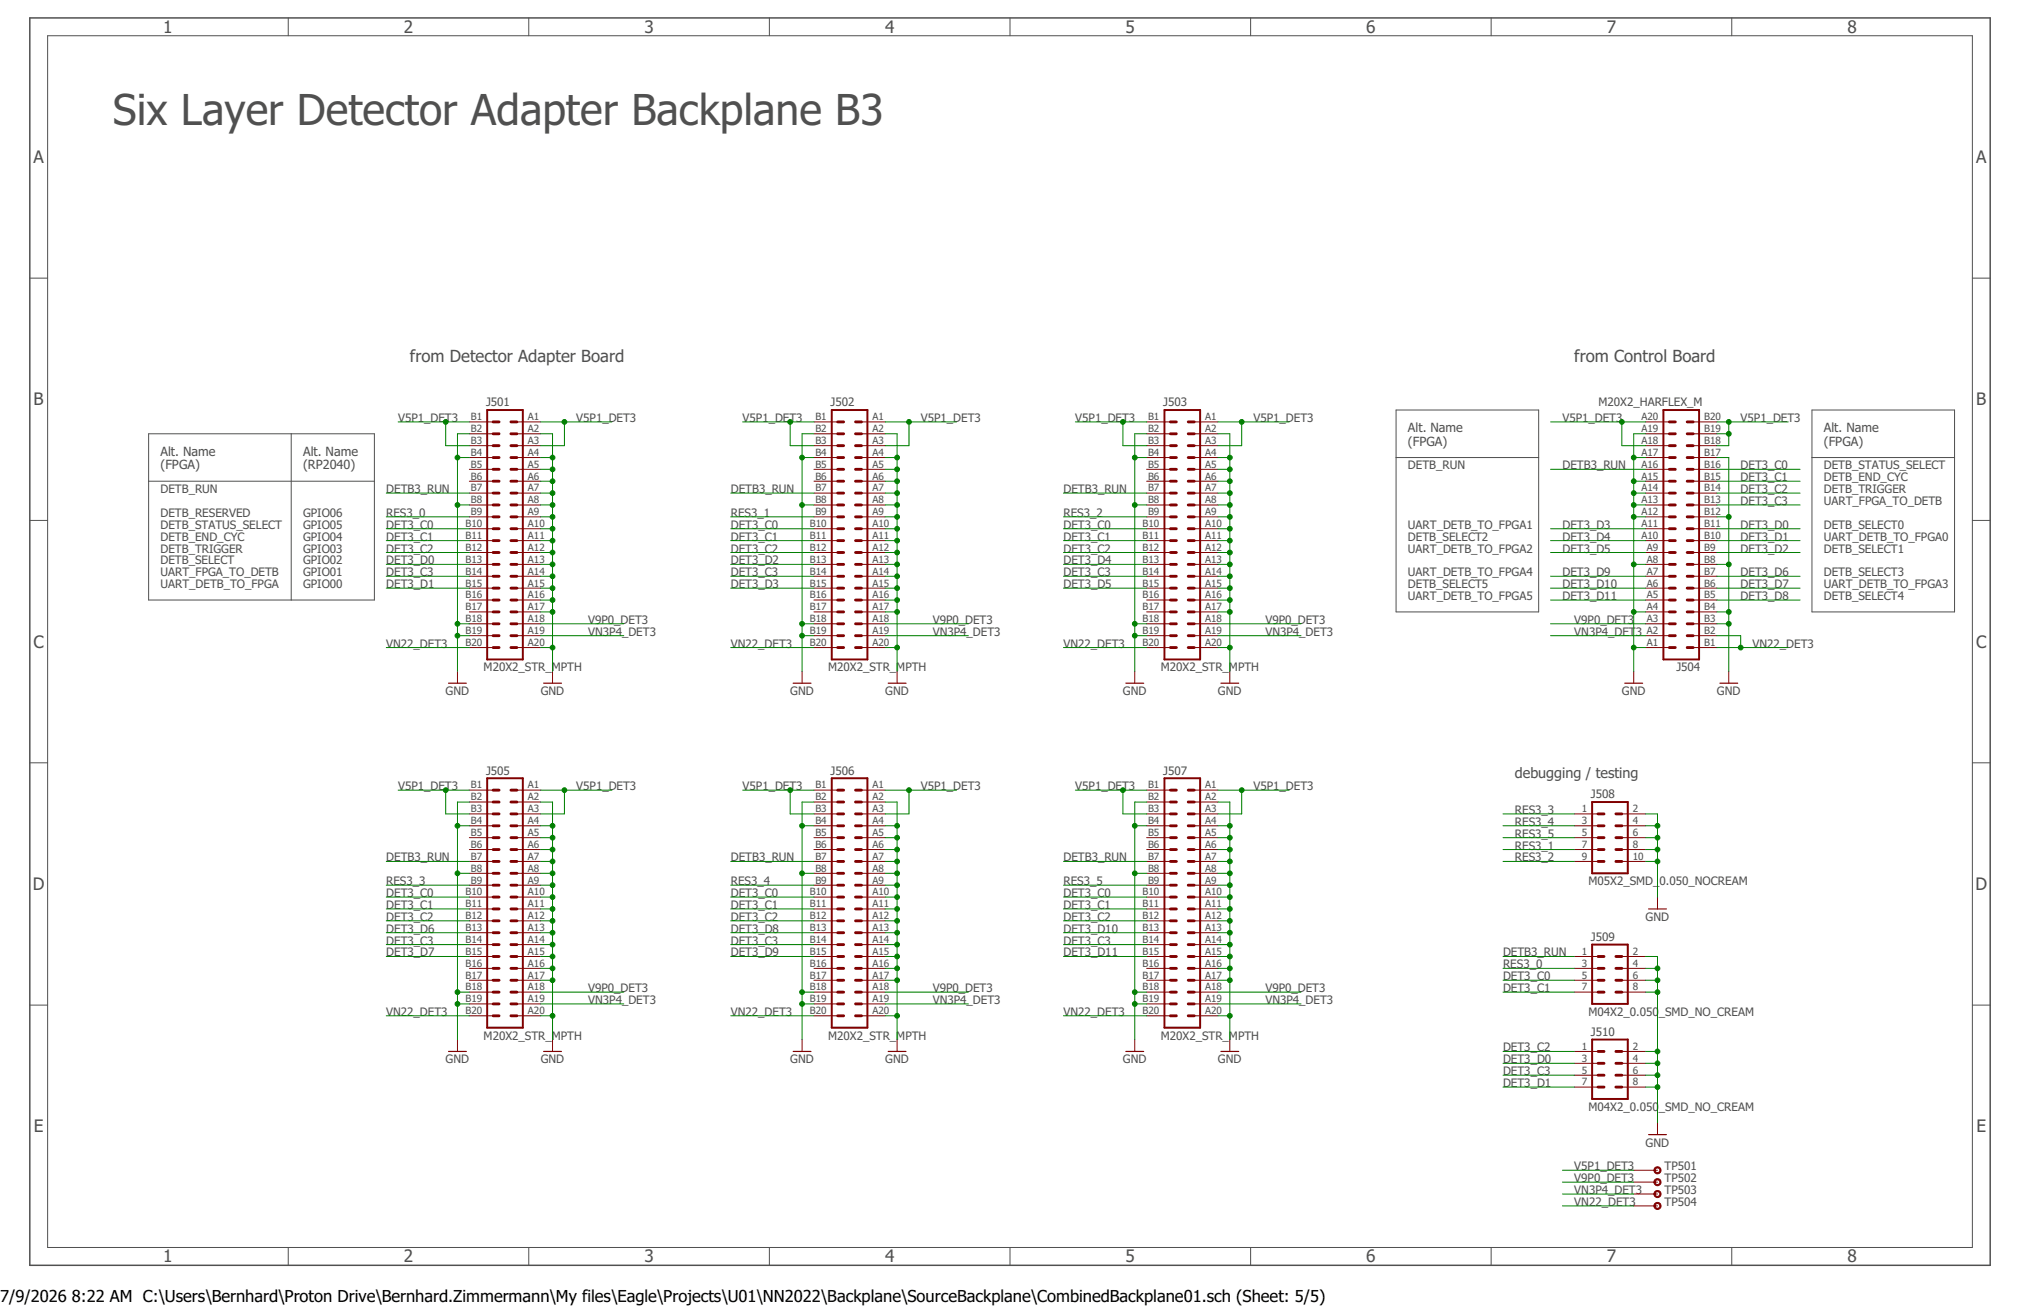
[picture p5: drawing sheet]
<svg xmlns="http://www.w3.org/2000/svg" width="432mm" height="279mm" viewBox="0 0 432 279" stroke-linecap="round" stroke-linejoin="round" font-family="sans-serif">
<path d="M6.4 3.8h419v266.7h-419z" fill="none" stroke="#505050" stroke-width=".32"/>
<g fill="none" stroke="#505050" stroke-width=".21">
<path d="M10.2 7.6h411.4v259.1h-411.4zM61.6 3.8v3.8M113 3.8v3.8M164.5 3.8v3.8M215.9 3.8v3.8M267.3 3.8v3.8M318.7 3.8v3.8M370.2 3.8v3.8M6.4 59.5h3.8M421.6 59.5h3.8M31.8 92.7h48.2v35.6h-48.2zM62.3 92.7v35.6"/>
<path d="M298.4 87.7h30.5v43.1h-30.5zM298.4 97.8h30.5M387.3 87.7h30.5v43.1h-30.5zM387.3 97.8h30.5M6.4 111.3h3.8M31.8 102.9h48.2M421.6 111.3h3.8M6.4 163.1h3.8M421.6 163.1h3.8M6.4 214.9h3.8M421.6 214.9h3.8M61.6 266.7v3.8"/>
<path d="M113 266.7v3.8M164.5 266.7v3.8M215.9 266.7v3.8M267.3 266.7v3.8M318.7 266.7v3.8M370.2 266.7v3.8"/>
</g>
<g fill="none" stroke="#800000" stroke-width=".25">
<path d="M95.9 146h3.8M116.2 146h3.8M169.5 146h3.9M189.9 146h3.8M240.7 146h3.8M261 146h3.8M347.3 146h3.8M367.6 146h3.9M352.4 194.3h3.8M95.9 224.8h3.8M116.2 224.8h3.8M169.5 224.8h3.9"/>
<path d="M189.9 224.8h3.8M240.7 224.8h3.8M261 224.8h3.8M352.4 242.5h3.8"/>
</g>
<g fill="none" stroke="#800000" stroke-width=".21">
<path d="M100.3 97.8h5.1M100.3 95.3h5.1M100.3 92.7h5.1M100.3 90.2h5.1M110.5 97.8h5.1M110.5 95.3h5.1M110.5 92.7h5.1M110.5 90.2h5.1M174 97.8h5.1M174 95.3h5.1M174 92.7h5.1M174 90.2h5.1"/>
<path d="M184.1 97.8h5.1M184.1 95.3h5.1M184.1 92.7h5.1M184.1 90.2h5.1M245.1 97.8h5.1M245.1 95.3h5.1M245.1 92.7h5.1M245.1 90.2h5.1M255.3 97.8h5M255.3 95.3h5M255.3 92.7h5M255.3 90.2h5"/>
<path d="M351.8 97.8h5M351.8 95.3h5M351.8 92.7h5M351.8 90.2h5M361.9 97.8h5.1M361.9 95.3h5.1M361.9 92.7h5.1M361.9 90.2h5.1M100.3 118.1h5.1M100.3 115.6h5.1M100.3 113h5.1M100.3 110.5h5.1"/>
<path d="M100.3 107.9h5.1M100.3 105.4h5.1M100.3 102.9h5.1M100.3 100.3h5.1M110.5 118.1h5.1M110.5 115.6h5.1M110.5 113h5.1M110.5 110.5h5.1M110.5 107.9h5.1M110.5 105.4h5.1M110.5 102.9h5.1M110.5 100.3h5.1"/>
<path d="M174 118.1h5.1M174 115.6h5.1M174 113h5.1M174 110.5h5.1M174 107.9h5.1M174 105.4h5.1M174 102.9h5.1M174 100.3h5.1M184.1 118.1h5.1M184.1 115.6h5.1M184.1 113h5.1M184.1 110.5h5.1"/>
<path d="M184.1 107.9h5.1M184.1 105.4h5.1M184.1 102.9h5.1M184.1 100.3h5.1M245.1 118.1h5.1M245.1 115.6h5.1M245.1 113h5.1M245.1 110.5h5.1M245.1 107.9h5.1M245.1 105.4h5.1M245.1 102.9h5.1M245.1 100.3h5.1"/>
<path d="M255.3 118.1h5M255.3 115.6h5M255.3 113h5M255.3 110.5h5M255.3 107.9h5M255.3 105.4h5M255.3 102.9h5M255.3 100.3h5M351.8 118.1h5M351.8 115.6h5M351.8 113h5M351.8 110.5h5"/>
<path d="M351.8 107.9h5M351.8 105.4h5M351.8 102.9h5M351.8 100.3h5M361.9 118.1h5.1M361.9 115.6h5.1M361.9 113h5.1M361.9 110.5h5.1M361.9 107.9h5.1M361.9 105.4h5.1M361.9 102.9h5.1M361.9 100.3h5.1"/>
<path d="M100.3 138.4h5.1M100.3 135.9h5.1M100.3 133.3h5.1M100.3 130.8h5.1M100.3 128.3h5.1M100.3 125.7h5.1M100.3 123.2h5.1M100.3 120.6h5.1M110.5 138.4h5.1M110.5 135.9h5.1M110.5 133.3h5.1M110.5 130.8h5.1"/>
<path d="M110.5 128.3h5.1M110.5 125.7h5.1M110.5 123.2h5.1M110.5 120.6h5.1M174 138.4h5.1M174 135.9h5.1M174 133.3h5.1M174 130.8h5.1M174 128.3h5.1M174 125.7h5.1M174 123.2h5.1M174 120.6h5.1"/>
<path d="M184.1 138.4h5.1M184.1 135.9h5.1M184.1 133.3h5.1M184.1 130.8h5.1M184.1 128.3h5.1M184.1 125.7h5.1M184.1 123.2h5.1M184.1 120.6h5.1M245.1 138.4h5.1M245.1 135.9h5.1M245.1 133.3h5.1M245.1 130.8h5.1"/>
<path d="M245.1 128.3h5.1M245.1 125.7h5.1M245.1 123.2h5.1M245.1 120.6h5.1M255.3 138.4h5M255.3 135.9h5M255.3 133.3h5M255.3 130.8h5M255.3 128.3h5M255.3 125.7h5M255.3 123.2h5M255.3 120.6h5"/>
<path d="M351.8 138.4h5M351.8 135.9h5M351.8 133.3h5M351.8 130.8h5M351.8 128.3h5M351.8 125.7h5M351.8 123.2h5M351.8 120.6h5M361.9 138.4h5.1M361.9 135.9h5.1M361.9 133.3h5.1M361.9 130.8h5.1"/>
<path d="M361.9 128.3h5.1M361.9 125.7h5.1M361.9 123.2h5.1M361.9 120.6h5.1M97.8 143.5v2.5M118.1 143.5v2.5M171.4 143.5v2.5M191.8 143.5v2.5M242.6 143.5v2.5M262.9 143.5v2.5M349.2 143.5v2.5M369.5 143.5v2.5"/>
<path d="M100.3 168.9h5.1M100.3 171.4h5.1M100.3 174h5.1M100.3 176.5h5.1M100.3 179.1h5.1M110.5 168.9h5.1M110.5 171.4h5.1M110.5 174h5.1M110.5 176.5h5.1M110.5 179.1h5.1M174 168.9h5.1M174 171.4h5.1"/>
<path d="M174 174h5.1M174 176.5h5.1M174 179.1h5.1M184.1 168.9h5.1M184.1 171.4h5.1M184.1 174h5.1M184.1 176.5h5.1M184.1 179.1h5.1M245.1 168.9h5.1M245.1 171.4h5.1M245.1 174h5.1M245.1 176.5h5.1"/>
<path d="M245.1 179.1h5.1M255.3 168.9h5M255.3 171.4h5M255.3 174h5M255.3 176.5h5M255.3 179.1h5M336.5 174h5.1M336.5 176.5h5.1M336.5 179.1h5.1M346.7 174h5.1M346.7 176.5h5.1M346.7 179.1h5.1"/>
<path d="M100.3 181.6h5.1M100.3 184.1h5.1M100.3 186.7h5.1M100.3 189.2h5.1M100.3 191.8h5.1M100.3 194.3h5.1M100.3 196.8h5.1M100.3 199.4h5.1M110.5 181.6h5.1M110.5 184.1h5.1M110.5 186.7h5.1M110.5 189.2h5.1"/>
<path d="M110.5 191.8h5.1M110.5 194.3h5.1M110.5 196.8h5.1M110.5 199.4h5.1M174 181.6h5.1M174 184.1h5.1M174 186.7h5.1M174 189.2h5.1M174 191.8h5.1M174 194.3h5.1M174 196.8h5.1M174 199.4h5.1"/>
<path d="M184.1 181.6h5.1M184.1 184.1h5.1M184.1 186.7h5.1M184.1 189.2h5.1M184.1 191.8h5.1M184.1 194.3h5.1M184.1 196.8h5.1M184.1 199.4h5.1M245.1 181.6h5.1M245.1 184.1h5.1M245.1 186.7h5.1M245.1 189.2h5.1"/>
<path d="M245.1 191.8h5.1M245.1 194.3h5.1M245.1 196.8h5.1M245.1 199.4h5.1M255.3 181.6h5M255.3 184.1h5M255.3 186.7h5M255.3 189.2h5M255.3 191.8h5M255.3 194.3h5M255.3 196.8h5M255.3 199.4h5"/>
<path d="M336.5 181.6h5.1M336.5 184.1h5.1M346.7 181.6h5.1M346.7 184.1h5.1M354.3 191.8v2.5M100.3 201.9h5.1M100.3 204.5h5.1M100.3 207h5.1M100.3 209.5h5.1M100.3 212.1h5.1M100.3 214.6h5.1M100.3 217.1h5.1"/>
<path d="M110.5 201.9h5.1M110.5 204.5h5.1M110.5 207h5.1M110.5 209.5h5.1M110.5 212.1h5.1M110.5 214.6h5.1M110.5 217.1h5.1M174 201.9h5.1M174 204.5h5.1M174 207h5.1M174 209.5h5.1M174 212.1h5.1"/>
<path d="M174 214.6h5.1M174 217.1h5.1M184.1 201.9h5.1M184.1 204.5h5.1M184.1 207h5.1M184.1 209.5h5.1M184.1 212.1h5.1M184.1 214.6h5.1M184.1 217.1h5.1M245.1 201.9h5.1M245.1 204.5h5.1M245.1 207h5.1"/>
<path d="M245.1 209.5h5.1M245.1 212.1h5.1M245.1 214.6h5.1M245.1 217.1h5.1M255.3 201.9h5M255.3 204.5h5M255.3 207h5M255.3 209.5h5M255.3 212.1h5M255.3 214.6h5M255.3 217.1h5M336.5 204.5h5.1"/>
<path d="M336.5 207h5.1M336.5 209.5h5.1M336.5 212.1h5.1M346.7 204.5h5.1M346.7 207h5.1M346.7 209.5h5.1M346.7 212.1h5.1M97.8 222.2v2.6M118.1 222.2v2.6M171.4 222.2v2.6M191.8 222.2v2.6M242.6 222.2v2.6"/>
<path d="M262.9 222.2v2.6M336.5 224.8h5.1M336.5 227.3h5.1M336.5 229.8h5.1M336.5 232.4h5.1M346.7 224.8h5.1M346.7 227.3h5.1M346.7 229.8h5.1M346.7 232.4h5.1M349.2 250.2h5.1M349.2 252.7h5.1M349.2 255.2h5.1"/>
<path d="M349.2 257.8h5.1M354.3 240v2.5"/>
</g>
<g fill="none" stroke="#800000" stroke-width=".61">
<path d="M105.4 97.8h1.3M105.4 95.3h1.3M105.4 92.7h1.3M105.4 90.2h1.3M109.2 97.8h1.3M109.2 95.3h1.3M109.2 92.7h1.3M109.2 90.2h1.3M179.1 97.8h1.2M179.1 95.3h1.2M179.1 92.7h1.2M179.1 90.2h1.2"/>
<path d="M182.9 97.8h1.2M182.9 95.3h1.2M182.9 92.7h1.2M182.9 90.2h1.2M250.2 97.8h1.3M250.2 95.3h1.3M250.2 92.7h1.3M250.2 90.2h1.3M254 97.8h1.3M254 95.3h1.3M254 92.7h1.3M254 90.2h1.3"/>
<path d="M356.8 97.8h1.3M356.8 95.3h1.3M356.8 92.7h1.3M356.8 90.2h1.3M360.7 97.8h1.2M360.7 95.3h1.2M360.7 92.7h1.2M360.7 90.2h1.2M105.4 118.1h1.3M105.4 115.6h1.3M105.4 107.9h1.3M105.4 110.5h1.3"/>
<path d="M105.4 113h1.3M105.4 105.4h1.3M105.4 102.9h1.3M105.4 100.3h1.3M109.2 118.1h1.3M109.2 115.6h1.3M109.2 107.9h1.3M109.2 110.5h1.3M109.2 113h1.3M109.2 105.4h1.3M109.2 102.9h1.3M109.2 100.3h1.3"/>
<path d="M179.1 118.1h1.2M179.1 115.6h1.2M179.1 107.9h1.2M179.1 110.5h1.2M179.1 113h1.2M179.1 105.4h1.2M179.1 102.9h1.2M179.1 100.3h1.2M182.9 118.1h1.2M182.9 115.6h1.2M182.9 107.9h1.2M182.9 110.5h1.2"/>
<path d="M182.9 113h1.2M182.9 105.4h1.2M182.9 102.9h1.2M182.9 100.3h1.2M250.2 118.1h1.3M250.2 115.6h1.3M250.2 107.9h1.3M250.2 110.5h1.3M250.2 113h1.3M250.2 105.4h1.3M250.2 102.9h1.3M250.2 100.3h1.3"/>
<path d="M254 118.1h1.3M254 115.6h1.3M254 107.9h1.3M254 110.5h1.3M254 113h1.3M254 105.4h1.3M254 102.9h1.3M254 100.3h1.3M356.8 118.1h1.3M356.8 115.6h1.3M356.8 107.9h1.3M356.8 110.5h1.3"/>
<path d="M356.8 113h1.3M356.8 105.4h1.3M356.8 102.9h1.3M356.8 100.3h1.3M360.7 118.1h1.2M360.7 115.6h1.2M360.7 107.9h1.2M360.7 110.5h1.2M360.7 113h1.2M360.7 105.4h1.2M360.7 102.9h1.2M360.7 100.3h1.2"/>
<path d="M105.4 133.3h1.3M105.4 135.9h1.3M105.4 138.4h1.3M105.4 130.8h1.3M105.4 128.3h1.3M105.4 125.7h1.3M105.4 123.2h1.3M105.4 120.6h1.3M109.2 133.3h1.3M109.2 135.9h1.3M109.2 138.4h1.3M109.2 130.8h1.3"/>
<path d="M109.2 128.3h1.3M109.2 125.7h1.3M109.2 123.2h1.3M109.2 120.6h1.3M179.1 133.3h1.2M179.1 135.9h1.2M179.1 138.4h1.2M179.1 130.8h1.2M179.1 128.3h1.2M179.1 125.7h1.2M179.1 123.2h1.2M179.1 120.6h1.2"/>
<path d="M182.9 133.3h1.2M182.9 135.9h1.2M182.9 138.4h1.2M182.9 130.8h1.2M182.9 128.3h1.2M182.9 125.7h1.2M182.9 123.2h1.2M182.9 120.6h1.2M250.2 133.3h1.3M250.2 135.9h1.3M250.2 138.4h1.3M250.2 130.8h1.3"/>
<path d="M250.2 128.3h1.3M250.2 125.7h1.3M250.2 123.2h1.3M250.2 120.6h1.3M254 133.3h1.3M254 135.9h1.3M254 138.4h1.3M254 130.8h1.3M254 128.3h1.3M254 125.7h1.3M254 123.2h1.3M254 120.6h1.3"/>
<path d="M356.8 133.3h1.3M356.8 135.9h1.3M356.8 138.4h1.3M356.8 130.8h1.3M356.8 128.3h1.3M356.8 125.7h1.3M356.8 123.2h1.3M356.8 120.6h1.3M360.7 133.3h1.2M360.7 135.9h1.2M360.7 138.4h1.2M360.7 130.8h1.2"/>
<path d="M360.7 128.3h1.2M360.7 125.7h1.2M360.7 123.2h1.2M360.7 120.6h1.2M105.4 174h1.3M105.4 171.4h1.3M105.4 168.9h1.3M105.4 176.5h1.3M105.4 179.1h1.3M109.2 174h1.3M109.2 171.4h1.3M109.2 168.9h1.3"/>
<path d="M109.2 176.5h1.3M109.2 179.1h1.3M179.1 174h1.2M179.1 171.4h1.2M179.1 168.9h1.2M179.1 176.5h1.2M179.1 179.1h1.2M182.9 174h1.2M182.9 171.4h1.2M182.9 168.9h1.2M182.9 176.5h1.2M182.9 179.1h1.2"/>
<path d="M250.2 174h1.3M250.2 171.4h1.3M250.2 168.9h1.3M250.2 176.5h1.3M250.2 179.1h1.3M254 174h1.3M254 171.4h1.3M254 168.9h1.3M254 176.5h1.3M254 179.1h1.3M341.6 174h1.3M341.6 176.5h1.3"/>
<path d="M341.6 179.1h1.3M345.4 174h1.3M345.4 176.5h1.3M345.4 179.1h1.3M105.4 181.6h1.3M105.4 184.1h1.3M105.4 186.7h1.3M105.4 189.2h1.3M105.4 191.8h1.3M105.4 199.4h1.3M105.4 196.8h1.3M105.4 194.3h1.3"/>
<path d="M109.2 181.6h1.3M109.2 184.1h1.3M109.2 186.7h1.3M109.2 189.2h1.3M109.2 191.8h1.3M109.2 199.4h1.3M109.2 196.8h1.3M109.2 194.3h1.3M179.1 181.6h1.2M179.1 184.1h1.2M179.1 186.7h1.2M179.1 189.2h1.2"/>
<path d="M179.1 191.8h1.2M179.1 199.4h1.2M179.1 196.8h1.2M179.1 194.3h1.2M182.9 181.6h1.2M182.9 184.1h1.2M182.9 186.7h1.2M182.9 189.2h1.2M182.9 191.8h1.2M182.9 199.4h1.2M182.9 196.8h1.2M182.9 194.3h1.2"/>
<path d="M250.2 181.6h1.3M250.2 184.1h1.3M250.2 186.7h1.3M250.2 189.2h1.3M250.2 191.8h1.3M250.2 199.4h1.3M250.2 196.8h1.3M250.2 194.3h1.3M254 181.6h1.3M254 184.1h1.3M254 186.7h1.3M254 189.2h1.3"/>
<path d="M254 191.8h1.3M254 199.4h1.3M254 196.8h1.3M254 194.3h1.3M341.6 181.6h1.3M341.6 184.1h1.3M345.4 181.6h1.3M345.4 184.1h1.3M105.4 201.9h1.3M105.4 204.5h1.3M105.4 207h1.3M105.4 209.5h1.3"/>
<path d="M105.4 212.1h1.3M105.4 214.6h1.3M105.4 217.1h1.3M109.2 201.9h1.3M109.2 204.5h1.3M109.2 207h1.3M109.2 209.5h1.3M109.2 212.1h1.3M109.2 214.6h1.3M109.2 217.1h1.3M179.1 201.9h1.2M179.1 204.5h1.2"/>
<path d="M179.1 207h1.2M179.1 209.5h1.2M179.1 212.1h1.2M179.1 214.6h1.2M179.1 217.1h1.2M182.9 201.9h1.2M182.9 204.5h1.2M182.9 207h1.2M182.9 209.5h1.2M182.9 212.1h1.2M182.9 214.6h1.2M182.9 217.1h1.2"/>
<path d="M250.2 201.9h1.3M250.2 204.5h1.3M250.2 207h1.3M250.2 209.5h1.3M250.2 212.1h1.3M250.2 214.6h1.3M250.2 217.1h1.3M254 201.9h1.3M254 204.5h1.3M254 207h1.3M254 209.5h1.3M254 212.1h1.3"/>
<path d="M254 214.6h1.3M254 217.1h1.3M341.6 204.5h1.3M341.6 207h1.3M341.6 209.5h1.3M341.6 212.1h1.3M345.4 204.5h1.3M345.4 207h1.3M345.4 209.5h1.3M345.4 212.1h1.3M341.6 229.8h1.3M341.6 227.3h1.3"/>
<path d="M341.6 224.8h1.3M341.6 232.4h1.3M345.4 229.8h1.3M345.4 227.3h1.3M345.4 224.8h1.3M345.4 232.4h1.3"/>
</g>
<path d="M104.1 87.7h7.7v53.3h-7.7zM177.8 87.7h7.6v53.3h-7.6zM248.9 87.7h7.6v53.3h-7.6zM355.6 87.7h7.6v53.3h-7.6zM104.1 166.4h7.7v53.3h-7.7zM177.8 166.4h7.6v53.3h-7.6zM248.9 166.4h7.6v53.3h-7.6zM340.3 171.4h7.7v15.3h-7.7zM340.3 201.9h7.7v12.7h-7.7zM340.3 222.2h7.7v12.7h-7.7z" fill="none" stroke="#800000" stroke-width=".42"/>
<g fill="#800000" stroke="#800000" stroke-width=".21">
<path d="M353.7 249.7a.76 .76 0 0 1 1.2 0 .76 .76 0 0 1-.4 1.2 .76 .76 0 0 1-1-.7h.3a.51 .51 0 0 1 .7-.5 .51 .51 0 0 1 .2 .8 .51 .51 0 0 1-.9-.2v-.1h-.3z" fill-rule="evenodd"/>
<path d="M353.7 252.2a.76 .76 0 0 1 1.2 .1 .76 .76 0 0 1-.4 1.1 .76 .76 0 0 1-1-.7h.3a.51 .51 0 0 1 .7-.5 .51 .51 0 0 1 .2 .8 .51 .51 0 0 1-.9-.1v-.2h-.3z" fill-rule="evenodd"/>
<path d="M353.7 254.8a.76 .76 0 0 1 1.2 0 .76 .76 0 0 1-.4 1.2 .76 .76 0 0 1-1-.8h.3a.51 .51 0 0 1 .7-.5 .51 .51 0 0 1 .2 .9 .51 .51 0 0 1-.9-.2v-.2h-.3z" fill-rule="evenodd"/>
<path d="M353.7 257.3a.76 .76 0 0 1 1.2 .1 .76 .76 0 0 1-.4 1.1 .76 .76 0 0 1-1-.7h.3a.51 .51 0 0 1 .7-.5 .51 .51 0 0 1 .2 .8 .51 .51 0 0 1-.9-.1v-.2h-.3z" fill-rule="evenodd"/>
</g>
<g fill="none" stroke="#008000" stroke-width=".21">
<path d="M85.1 90.2h15.2M95.3 90.2v5.1h5M97.8 97.8h2.5M100.3 92.7h-2.5v50.8M115.6 97.8h2.5M115.6 92.7h2.5v50.8M115.6 90.2h15.2M120.6 90.2v5.1h-5M158.7 90.2h15.3M168.9 90.2v5.1h5.1M171.4 97.8h2.6M174 92.7h-2.6v50.8"/>
<path d="M189.2 97.8h2.6M189.2 92.7h2.6v50.8M189.2 90.2h15.3M194.3 90.2v5.1h-5.1M229.9 90.2h15.2M240 90.2v5.1h5.1M242.6 97.8h2.5M245.1 92.7h-2.5v50.8M260.3 97.8h2.6M260.3 92.7h2.6v50.8M260.3 90.2h15.3M265.4 90.2v5.1h-5.1"/>
<path d="M331.4 90.2h20.4M346.7 90.2v5.1h5.1M349.2 97.8h2.6M351.8 92.7h-2.6v50.8M367 97.8h2.5v45.7M367 92.7h2.5M367 90.2h15.2M369.5 90.2v5.1h-2.5M82.6 105.4h17.7M82.6 115.6h17.7M82.6 113h17.7M82.6 110.5h17.7"/>
<path d="M82.6 118.1h17.7M97.8 107.9h2.5M115.6 107.9h2.5M115.6 102.9h2.5M115.6 105.4h2.5M115.6 115.6h2.5M115.6 100.3h2.5M115.6 113h2.5M115.6 110.5h2.5M115.6 118.1h2.5M156.2 105.4h17.8M156.2 115.6h17.8"/>
<path d="M156.2 113h17.8M156.2 110.5h17.8M156.2 118.1h17.8M171.4 107.9h2.6M189.2 107.9h2.6M189.2 102.9h2.6M189.2 105.4h2.6M189.2 115.6h2.6M189.2 100.3h2.6M189.2 113h2.6M189.2 110.5h2.6M189.2 118.1h2.6"/>
<path d="M227.3 105.4h17.8M227.3 115.6h17.8M227.3 113h17.8M227.3 110.5h17.8M227.3 118.1h17.8M242.6 107.9h2.5M260.3 107.9h2.6M260.3 102.9h2.6M260.3 105.4h2.6M260.3 115.6h2.6M260.3 100.3h2.6M260.3 113h2.6"/>
<path d="M260.3 110.5h2.6M260.3 118.1h2.6M331.4 115.6h20.4M331.4 100.3h20.4M331.4 113h20.4M331.4 118.1h20.4M349.2 107.9h2.6M349.2 102.9h2.6M349.2 105.4h2.6M349.2 110.5h2.6M367 107.9h17.8M367 102.9h17.8"/>
<path d="M367 105.4h17.8M367 115.6h17.8M367 100.3h17.8M367 113h17.8M367 110.5h2.5M367 118.1h17.8M82.6 120.6h17.7M82.6 138.4h17.7M82.6 125.7h17.7M82.6 123.2h17.7M97.8 135.9h2.5M97.8 133.3h2.5"/>
<path d="M115.6 135.9h17.7M115.6 133.3h17.7M115.6 120.6h2.5M115.6 128.3h2.5M115.6 138.4h2.5M115.6 130.8h2.5M115.6 125.7h2.5M115.6 123.2h2.5M156.2 120.6h17.8M156.2 138.4h17.8M156.2 125.7h17.8M156.2 123.2h17.8"/>
<path d="M171.4 135.9h2.6M171.4 133.3h2.6M189.2 135.9h17.8M189.2 133.3h17.8M189.2 120.6h2.6M189.2 128.3h2.6M189.2 138.4h2.6M189.2 130.8h2.6M189.2 125.7h2.6M189.2 123.2h2.6M227.3 120.6h17.8M227.3 138.4h17.8"/>
<path d="M227.3 125.7h17.8M227.3 123.2h17.8M242.6 135.9h2.5M242.6 133.3h2.5M260.3 135.9h17.8M260.3 133.3h17.8M260.3 120.6h2.6M260.3 128.3h2.6M260.3 138.4h2.6M260.3 130.8h2.6M260.3 125.7h2.6M260.3 123.2h2.6"/>
<path d="M331.4 135.9h20.4M331.4 133.3h20.4M331.4 128.3h20.4M331.4 125.7h20.4M331.4 123.2h20.4M349.2 120.6h2.6M349.2 138.4h2.6M349.2 130.8h2.6M367 135.9h5.1v2.5M367 133.3h2.5M367 120.6h2.5M367 128.3h17.8"/>
<path d="M367 138.4h15.2M367 130.8h2.5M367 125.7h17.8M367 123.2h17.8M85.1 168.9h15.2M95.3 168.9v5.1h5M97.8 176.5h2.5M100.3 171.4h-2.5v50.8M115.6 171.4h2.5v50.8M115.6 176.5h2.5M115.6 179.1h2.5M115.6 168.9h15.2"/>
<path d="M120.6 168.9v5.1h-5M158.7 168.9h15.3M168.9 168.9v5.1h5.1M171.4 176.5h2.6M174 171.4h-2.6v50.8M189.2 171.4h2.6v50.8M189.2 176.5h2.6M189.2 179.1h2.6M189.2 168.9h15.3M194.3 168.9v5.1h-5.1M229.9 168.9h15.2M240 168.9v5.1h5.1"/>
<path d="M242.6 176.5h2.5M245.1 171.4h-2.5v50.8M260.3 171.4h2.6v50.8M260.3 176.5h2.6M260.3 179.1h2.6M260.3 168.9h15.3M265.4 168.9v5.1h-5.1M321.3 176.5h15.2M321.3 179.1h15.2M321.3 174h15.2M351.8 176.5h2.5M351.8 179.1h2.5"/>
<path d="M351.8 174h2.5v17.8M82.6 184.1h17.7M82.6 194.3h17.7M82.6 199.4h17.7M82.6 191.8h17.7M82.6 189.2h17.7M82.6 196.8h17.7M97.8 186.7h2.5M115.6 186.7h2.5M115.6 181.6h2.5M115.6 184.1h2.5M115.6 194.3h2.5"/>
<path d="M115.6 199.4h2.5M115.6 191.8h2.5M115.6 189.2h2.5M115.6 196.8h2.5M156.2 184.1h17.8M156.2 194.3h17.8M156.2 199.4h17.8M156.2 191.8h17.8M156.2 189.2h17.8M156.2 196.8h17.8M171.4 186.7h2.6M189.2 186.7h2.6"/>
<path d="M189.2 181.6h2.6M189.2 184.1h2.6M189.2 194.3h2.6M189.2 199.4h2.6M189.2 191.8h2.6M189.2 189.2h2.6M189.2 196.8h2.6M227.3 184.1h17.8M227.3 194.3h17.8M227.3 199.4h17.8M227.3 191.8h17.8M227.3 189.2h17.8"/>
<path d="M227.3 196.8h17.8M242.6 186.7h2.5M260.3 186.7h2.6M260.3 181.6h2.6M260.3 184.1h2.6M260.3 194.3h2.6M260.3 199.4h2.6M260.3 191.8h2.6M260.3 189.2h2.6M260.3 196.8h2.6M321.3 181.6h15.2M321.3 184.1h15.2"/>
<path d="M351.8 181.6h2.5M351.8 184.1h2.5M82.6 217.1h17.7M82.6 204.5h17.7M82.6 201.9h17.7M97.8 214.6h2.5M97.8 212.1h2.5M115.6 214.6h17.7M115.6 212.1h17.7M115.6 207h2.5M115.6 217.1h2.5M115.6 209.5h2.5"/>
<path d="M115.6 204.5h2.5M115.6 201.9h2.5M156.2 217.1h17.8M156.2 204.5h17.8M156.2 201.9h17.8M171.4 214.6h2.6M171.4 212.1h2.6M189.2 214.6h17.8M189.2 212.1h17.8M189.2 207h2.6M189.2 217.1h2.6M189.2 209.5h2.6"/>
<path d="M189.2 204.5h2.6M189.2 201.9h2.6M227.3 217.1h17.8M227.3 204.5h17.8M227.3 201.9h17.8M242.6 214.6h2.5M242.6 212.1h2.5M260.3 214.6h17.8M260.3 212.1h17.8M260.3 207h2.6M260.3 217.1h2.6M260.3 209.5h2.6"/>
<path d="M260.3 204.5h2.6M260.3 201.9h2.6M321.3 212.1h15.2M321.3 207h15.2M321.3 209.5h15.2M321.3 204.5h15.2M351.8 212.1h2.5M351.8 207h2.5M351.8 209.5h2.5M351.8 204.5h2.5v35.5M321.3 232.4h15.2M321.3 229.8h15.2"/>
<path d="M321.3 227.3h15.2M321.3 224.8h15.2M351.8 232.4h2.5M351.8 229.8h2.5M351.8 227.3h2.5M351.8 224.8h2.5M334 255.2h15.2M334 252.7h15.2M334 250.2h15.2M334 257.8h15.2"/>
</g>
<g fill="#008000" stroke="#008000" stroke-width=".21">
<circle cx="97.8" cy="107.9" r=".51"/>
<circle cx="97.8" cy="135.9" r=".51"/>
<circle cx="97.8" cy="133.3" r=".51"/>
<circle cx="97.8" cy="97.8" r=".51"/>
<circle cx="118.1" cy="102.9" r=".51"/>
<circle cx="118.1" cy="105.4" r=".51"/>
<circle cx="118.1" cy="115.6" r=".51"/>
<circle cx="118.1" cy="120.6" r=".51"/>
<circle cx="118.1" cy="128.3" r=".51"/>
<circle cx="118.1" cy="138.4" r=".51"/>
<circle cx="118.1" cy="130.8" r=".51"/>
<circle cx="118.1" cy="97.8" r=".51"/>
<circle cx="118.1" cy="100.3" r=".51"/>
<circle cx="118.1" cy="125.7" r=".51"/>
<circle cx="118.1" cy="123.2" r=".51"/>
<circle cx="118.1" cy="113" r=".51"/>
<circle cx="118.1" cy="110.5" r=".51"/>
<circle cx="118.1" cy="107.9" r=".51"/>
<circle cx="118.1" cy="118.1" r=".51"/>
<circle cx="349.2" cy="138.4" r=".51"/>
<circle cx="349.2" cy="130.8" r=".51"/>
<circle cx="349.2" cy="120.6" r=".51"/>
<circle cx="349.2" cy="110.5" r=".51"/>
<circle cx="349.2" cy="102.9" r=".51"/>
<circle cx="349.2" cy="105.4" r=".51"/>
<circle cx="349.2" cy="107.9" r=".51"/>
<circle cx="349.2" cy="97.8" r=".51"/>
<circle cx="369.5" cy="133.3" r=".51"/>
<circle cx="369.5" cy="130.8" r=".51"/>
<circle cx="369.5" cy="120.6" r=".51"/>
<circle cx="369.5" cy="110.5" r=".51"/>
<circle cx="171.4" cy="107.9" r=".51"/>
<circle cx="171.4" cy="135.9" r=".51"/>
<circle cx="171.4" cy="133.3" r=".51"/>
<circle cx="171.4" cy="97.8" r=".51"/>
<circle cx="191.8" cy="102.9" r=".51"/>
<circle cx="191.8" cy="105.4" r=".51"/>
<circle cx="191.8" cy="115.6" r=".51"/>
<circle cx="191.8" cy="120.6" r=".51"/>
<circle cx="191.8" cy="128.3" r=".51"/>
<circle cx="191.8" cy="138.4" r=".51"/>
<circle cx="191.8" cy="130.8" r=".51"/>
<circle cx="191.8" cy="97.8" r=".51"/>
<circle cx="191.8" cy="100.3" r=".51"/>
<circle cx="191.8" cy="125.7" r=".51"/>
<circle cx="191.8" cy="123.2" r=".51"/>
<circle cx="191.8" cy="113" r=".51"/>
<circle cx="191.8" cy="110.5" r=".51"/>
<circle cx="191.8" cy="107.9" r=".51"/>
<circle cx="191.8" cy="118.1" r=".51"/>
<circle cx="242.6" cy="107.9" r=".51"/>
<circle cx="242.6" cy="135.9" r=".51"/>
<circle cx="242.6" cy="133.3" r=".51"/>
<circle cx="242.6" cy="97.8" r=".51"/>
<circle cx="262.9" cy="102.9" r=".51"/>
<circle cx="262.9" cy="105.4" r=".51"/>
<circle cx="262.9" cy="115.6" r=".51"/>
<circle cx="262.9" cy="120.6" r=".51"/>
<circle cx="262.9" cy="128.3" r=".51"/>
<circle cx="262.9" cy="138.4" r=".51"/>
<circle cx="262.9" cy="130.8" r=".51"/>
<circle cx="262.9" cy="97.8" r=".51"/>
<circle cx="262.9" cy="100.3" r=".51"/>
<circle cx="262.9" cy="125.7" r=".51"/>
<circle cx="262.9" cy="123.2" r=".51"/>
<circle cx="262.9" cy="113" r=".51"/>
<circle cx="262.9" cy="110.5" r=".51"/>
<circle cx="262.9" cy="107.9" r=".51"/>
<circle cx="262.9" cy="118.1" r=".51"/>
<circle cx="97.8" cy="186.7" r=".51"/>
<circle cx="97.8" cy="214.6" r=".51"/>
<circle cx="97.8" cy="212.1" r=".51"/>
<circle cx="97.8" cy="176.5" r=".51"/>
<circle cx="118.1" cy="181.6" r=".51"/>
<circle cx="118.1" cy="184.1" r=".51"/>
<circle cx="118.1" cy="194.3" r=".51"/>
<circle cx="118.1" cy="199.4" r=".51"/>
<circle cx="118.1" cy="207" r=".51"/>
<circle cx="118.1" cy="217.1" r=".51"/>
<circle cx="118.1" cy="209.5" r=".51"/>
<circle cx="118.1" cy="176.5" r=".51"/>
<circle cx="118.1" cy="179.1" r=".51"/>
<circle cx="118.1" cy="204.5" r=".51"/>
<circle cx="118.1" cy="201.9" r=".51"/>
<circle cx="118.1" cy="191.8" r=".51"/>
<circle cx="118.1" cy="189.2" r=".51"/>
<circle cx="118.1" cy="186.7" r=".51"/>
<circle cx="118.1" cy="196.8" r=".51"/>
<circle cx="171.4" cy="186.7" r=".51"/>
<circle cx="171.4" cy="214.6" r=".51"/>
<circle cx="171.4" cy="212.1" r=".51"/>
<circle cx="171.4" cy="176.5" r=".51"/>
<circle cx="191.8" cy="181.6" r=".51"/>
<circle cx="191.8" cy="184.1" r=".51"/>
<circle cx="191.8" cy="194.3" r=".51"/>
<circle cx="191.8" cy="199.4" r=".51"/>
<circle cx="191.8" cy="207" r=".51"/>
<circle cx="191.8" cy="217.1" r=".51"/>
<circle cx="191.8" cy="209.5" r=".51"/>
<circle cx="191.8" cy="176.5" r=".51"/>
<circle cx="191.8" cy="179.1" r=".51"/>
<circle cx="191.8" cy="204.5" r=".51"/>
<circle cx="191.8" cy="201.9" r=".51"/>
<circle cx="191.8" cy="191.8" r=".51"/>
<circle cx="191.8" cy="189.2" r=".51"/>
<circle cx="191.8" cy="186.7" r=".51"/>
<circle cx="191.8" cy="196.8" r=".51"/>
<circle cx="242.6" cy="186.7" r=".51"/>
<circle cx="242.6" cy="214.6" r=".51"/>
<circle cx="242.6" cy="212.1" r=".51"/>
<circle cx="242.6" cy="176.5" r=".51"/>
<circle cx="262.9" cy="181.6" r=".51"/>
<circle cx="262.9" cy="184.1" r=".51"/>
<circle cx="262.9" cy="194.3" r=".51"/>
<circle cx="262.9" cy="199.4" r=".51"/>
<circle cx="262.9" cy="207" r=".51"/>
<circle cx="262.9" cy="217.1" r=".51"/>
<circle cx="262.9" cy="209.5" r=".51"/>
<circle cx="262.9" cy="176.5" r=".51"/>
<circle cx="262.9" cy="179.1" r=".51"/>
<circle cx="262.9" cy="204.5" r=".51"/>
<circle cx="262.9" cy="201.9" r=".51"/>
<circle cx="262.9" cy="191.8" r=".51"/>
<circle cx="262.9" cy="189.2" r=".51"/>
<circle cx="262.9" cy="186.7" r=".51"/>
<circle cx="262.9" cy="196.8" r=".51"/>
<circle cx="354.3" cy="176.5" r=".51"/>
<circle cx="354.3" cy="179.1" r=".51"/>
<circle cx="354.3" cy="181.6" r=".51"/>
<circle cx="354.3" cy="184.1" r=".51"/>
<circle cx="354.3" cy="232.4" r=".51"/>
<circle cx="354.3" cy="229.8" r=".51"/>
<circle cx="354.3" cy="227.3" r=".51"/>
<circle cx="354.3" cy="224.8" r=".51"/>
<circle cx="354.3" cy="212.1" r=".51"/>
<circle cx="354.3" cy="209.5" r=".51"/>
<circle cx="354.3" cy="207" r=".51"/>
<circle cx="346.7" cy="90.2" r=".51"/>
<circle cx="369.5" cy="90.2" r=".51"/>
<circle cx="369.5" cy="92.7" r=".51"/>
<circle cx="95.3" cy="90.2" r=".51"/>
<circle cx="120.6" cy="90.2" r=".51"/>
<circle cx="168.9" cy="90.2" r=".51"/>
<circle cx="194.3" cy="90.2" r=".51"/>
<circle cx="240" cy="90.2" r=".51"/>
<circle cx="265.4" cy="90.2" r=".51"/>
<circle cx="95.3" cy="168.9" r=".51"/>
<circle cx="120.6" cy="168.9" r=".51"/>
<circle cx="168.9" cy="168.9" r=".51"/>
<circle cx="194.3" cy="168.9" r=".51"/>
<circle cx="240" cy="168.9" r=".51"/>
<circle cx="265.4" cy="168.9" r=".51"/>
<circle cx="372.1" cy="138.4" r=".51"/>
</g>
<text font-size="9.1" fill="#505050" x="24.1" y="26.7">Six Layer Detector Adapter Backplane B3</text>
<g font-size="3.7" fill="#505050">
<text x="34.9" y="7">1</text>
<text x="86.3" y="7">2</text>
<text x="137.8" y="7">3</text>
<text x="189.2" y="7">4</text>
<text x="240.6" y="7">5</text>
<text x="292" y="7">6</text>
<text x="343.5" y="7">7</text>
<text x="394.9" y="7">8</text>
<text x="7.2" y="34.8">A</text>
<text x="422.4" y="34.8">A</text>
<text x="7.2" y="86.6">B</text>
<text x="422.4" y="86.6">B</text>
<text x="7.2" y="138.5">C</text>
<text x="422.4" y="138.5">C</text>
<text x="7" y="190.3">D</text>
<text x="422.3" y="190.3">D</text>
<text x="7.2" y="242.1">E</text>
<text x="422.5" y="242.1">E</text>
<text x="34.9" y="269.9">1</text>
<text x="86.3" y="269.9">2</text>
<text x="137.8" y="269.9">3</text>
<text x="189.2" y="269.9">4</text>
<text x="240.6" y="269.9">5</text>
<text x="292" y="269.9">6</text>
<text x="343.5" y="269.9">7</text>
<text x="394.9" y="269.9">8</text>
</g>
<g font-size="3.6" fill="#505050">
<text x="87.6" y="77.5">from Detector Adapter Board</text>
<text x="336.5" y="77.5">from Control Board</text>
</g>
<g font-size="3.5">
<text x="0" y="278.4">7/9/2026</text>
<text x="15.4" y="278.4">8:22 AM C:\Users\Bernhard\Proton Drive\Bernhard.Zimmermann\My files\Eagle\Projects\U01\NN2022\Backplane\SourceBackplane\CombinedBackplane01.sch (Sheet: 5/5)</text>
</g>
<text font-size="3.1" fill="#505050" x="323.8" y="166.4">debugging / testing</text>
<g font-size="2.7" fill="#505050">
<text x="301" y="92.4">Alt. Name</text>
<text x="301" y="95.3">(FPGA)</text>
<text x="389.9" y="92.4">Alt. Name</text>
<text x="389.9" y="95.3">(FPGA)</text>
<text x="34.3" y="97.4">Alt. Name</text>
<text x="34.3" y="100.3">(FPGA)</text>
<text x="64.8" y="97.4">Alt. Name</text>
<text x="64.8" y="100.3">(RP2040)</text>
</g>
<g font-size="2.5" fill="#505050">
<text x="103.9" y="86.9">J501</text>
<text x="177.5" y="86.9">J502</text>
<text x="248.7" y="86.9">J503</text>
<text x="341.7" y="86.9">M20X2_HARFLEX_M</text>
<text x="85.1" y="90.2">V5P1_DET3</text>
<text x="123.2" y="90.2">V5P1_DET3</text>
<text x="158.8" y="90.2">V5P1_DET3</text>
<text x="196.8" y="90.2">V5P1_DET3</text>
<text x="229.9" y="90.2">V5P1_DET3</text>
<text x="268" y="90.2">V5P1_DET3</text>
<text x="334" y="90.2">V5P1_DET3</text>
<text x="372.1" y="90.2">V5P1_DET3</text>
<text x="301" y="100.3">DETB_RUN</text>
<text x="334" y="100.3">DETB3_RUN</text>
<text x="372.1" y="100.3">DET3_C0</text>
<text x="389.9" y="100.3">DETB_STATUS_SELECT</text>
<text x="34.3" y="105.4">DETB_RUN</text>
<text x="82.6" y="105.4">DETB3_RUN</text>
<text x="156.2" y="105.4">DETB3_RUN</text>
<text x="227.3" y="105.4">DETB3_RUN</text>
<text x="372.1" y="102.9">DET3_C1</text>
<text x="372.1" y="105.4">DET3_C2</text>
<text x="372.1" y="108">DET3_C3</text>
<text x="389.9" y="108">UART_FPGA_TO_DETB</text>
<text x="389.9" y="105.4">DETB_TRIGGER</text>
<text x="389.9" y="102.9">DETB_END_CYC</text>
<text x="34.3" y="113">DETB_STATUS_SELECT</text>
<text x="34.3" y="110.5">DETB_RESERVED</text>
<text x="64.8" y="113">GPIO05</text>
<text x="64.8" y="110.5">GPIO06</text>
<text x="82.6" y="113">DET3_C0</text>
<text x="82.6" y="110.5">RES3_0</text>
<text x="156.2" y="113">DET3_C0</text>
<text x="156.2" y="110.5">RES3_1</text>
<text x="227.3" y="113">DET3_C0</text>
<text x="227.3" y="110.5">RES3_2</text>
<text x="301" y="113">UART_DETB_TO_FPGA1</text>
<text x="334" y="113">DET3_D3</text>
<text x="372.1" y="113">DET3_D0</text>
<text x="389.9" y="113">DETB_SELECT0</text>
<text x="34.3" y="118.1">DETB_TRIGGER</text>
<text x="34.3" y="115.6">DETB_END_CYC</text>
<text x="64.8" y="118.1">GPIO03</text>
<text x="64.8" y="115.6">GPIO04</text>
<text x="82.6" y="115.6">DET3_C1</text>
<text x="82.6" y="118.1">DET3_C2</text>
<text x="156.2" y="115.6">DET3_C1</text>
<text x="156.2" y="118.1">DET3_C2</text>
<text x="227.3" y="115.6">DET3_C1</text>
<text x="227.3" y="118.1">DET3_C2</text>
<text x="301" y="115.6">DETB_SELECT2</text>
<text x="301" y="118.1">UART_DETB_TO_FPGA2</text>
<text x="334" y="115.6">DET3_D4</text>
<text x="334" y="118.1">DET3_D5</text>
<text x="372.1" y="115.6">DET3_D1</text>
<text x="372.1" y="118.1">DET3_D2</text>
<text x="389.9" y="115.6">UART_DETB_TO_FPGA0</text>
<text x="389.9" y="118.1">DETB_SELECT1</text>
<text x="34.3" y="125.7">UART_DETB_TO_FPGA</text>
<text x="34.3" y="123.2">UART_FPGA_TO_DETB</text>
<text x="34.3" y="120.7">DETB_SELECT</text>
<text x="64.8" y="125.7">GPIO00</text>
<text x="64.8" y="123.2">GPIO01</text>
<text x="64.8" y="120.7">GPIO02</text>
<text x="82.6" y="123.2">DET3_C3</text>
<text x="82.6" y="120.7">DET3_D0</text>
<text x="82.6" y="125.7">DET3_D1</text>
<text x="156.2" y="123.2">DET3_C3</text>
<text x="156.2" y="120.7">DET3_D2</text>
<text x="156.2" y="125.7">DET3_D3</text>
<text x="227.3" y="123.2">DET3_C3</text>
<text x="227.3" y="120.7">DET3_D4</text>
<text x="227.3" y="125.7">DET3_D5</text>
<text x="301" y="125.7">DETB_SELECT5</text>
<text x="301" y="123.2">UART_DETB_TO_FPGA4</text>
<text x="334" y="123.2">DET3_D9</text>
<text x="334" y="125.7">DET3_D10</text>
<text x="372.1" y="123.2">DET3_D6</text>
<text x="372.1" y="125.7">DET3_D7</text>
<text x="389.9" y="123.2">DETB_SELECT3</text>
<text x="389.9" y="125.7">UART_DETB_TO_FPGA3</text>
<text x="301" y="128.3">UART_DETB_TO_FPGA5</text>
<text x="334" y="128.3">DET3_D11</text>
<text x="372.1" y="128.3">DET3_D8</text>
<text x="389.9" y="128.3">DETB_SELECT4</text>
<text x="125.7" y="135.9">VN3P4_DET3</text>
<text x="125.7" y="133.4">V9P0_DET3</text>
<text x="199.4" y="135.9">VN3P4_DET3</text>
<text x="199.4" y="133.4">V9P0_DET3</text>
<text x="270.5" y="135.9">VN3P4_DET3</text>
<text x="270.5" y="133.4">V9P0_DET3</text>
<text x="336.5" y="135.9">VN3P4_DET</text>
<text x="336.5" y="133.4">V9P0_DET3</text>
<text x="349.7" y="135.9">3</text>
<text x="82.6" y="138.4">VN22_DET3</text>
<text x="103.4" y="143.5">M20X2_STR_MPTH</text>
<text x="156.2" y="138.4">VN22_DET3</text>
<text x="177" y="143.5">M20X2_STR_MPTH</text>
<text x="227.3" y="138.4">VN22_DET3</text>
<text x="248.2" y="143.5">M20X2_STR_MPTH</text>
<text x="358.4" y="143.5">J504</text>
<text x="374.6" y="138.4">VN22_DET3</text>
<text x="95.3" y="148.6">GND</text>
<text x="115.6" y="148.6">GND</text>
<text x="168.9" y="148.6">GND</text>
<text x="189.2" y="148.6">GND</text>
<text x="240" y="148.6">GND</text>
<text x="260.3" y="148.6">GND</text>
<text x="346.7" y="148.6">GND</text>
<text x="367" y="148.6">GND</text>
<text x="103.9" y="165.6">J505</text>
<text x="177.5" y="165.6">J506</text>
<text x="248.7" y="165.6">J507</text>
<text x="85.1" y="168.9">V5P1_DET3</text>
<text x="123.2" y="168.9">V5P1_DET3</text>
<text x="158.8" y="168.9">V5P1_DET3</text>
<text x="196.8" y="168.9">V5P1_DET3</text>
<text x="229.9" y="168.9">V5P1_DET3</text>
<text x="268" y="168.9">V5P1_DET3</text>
<text x="323.8" y="174">RES3_3</text>
<text x="340.1" y="170.7">J508</text>
<text x="323.8" y="179.1">RES3_5</text>
<text x="323.8" y="176.5">RES3_4</text>
<text x="82.6" y="184.1">DETB3_RUN</text>
<text x="156.2" y="184.1">DETB3_RUN</text>
<text x="227.3" y="184.1">DETB3_RUN</text>
<text x="323.8" y="184.1">RES3_2</text>
<text x="323.8" y="181.6">RES3_1</text>
<text x="82.6" y="191.8">DET3_C0</text>
<text x="82.6" y="189.2">RES3_3</text>
<text x="156.2" y="191.8">DET3_C0</text>
<text x="156.2" y="189.2">RES3_4</text>
<text x="227.3" y="191.8">DET3_C0</text>
<text x="227.3" y="189.2">RES3_5</text>
<text x="339.6" y="189.2">M05X2_SMD_</text>
<text x="354.8" y="189.2">0.050_NOCREAM</text>
<text x="82.6" y="194.3">DET3_C1</text>
<text x="82.6" y="196.8">DET3_C2</text>
<text x="156.2" y="194.3">DET3_C1</text>
<text x="156.2" y="196.8">DET3_C2</text>
<text x="227.3" y="194.3">DET3_C1</text>
<text x="227.3" y="196.8">DET3_C2</text>
<text x="351.8" y="196.8">GND</text>
<text x="82.6" y="201.9">DET3_C3</text>
<text x="82.6" y="199.4">DET3_D6</text>
<text x="156.2" y="201.9">DET3_C3</text>
<text x="156.2" y="199.4">DET3_D8</text>
<text x="227.3" y="201.9">DET3_C3</text>
<text x="227.3" y="199.4">DET3_D10</text>
<text x="340.1" y="201.2">J509</text>
<text x="82.6" y="204.5">DET3_D7</text>
<text x="156.2" y="204.5">DET3_D9</text>
<text x="227.3" y="204.5">DET3_D11</text>
<text x="321.3" y="209.5">DET3_C0</text>
<text x="321.3" y="204.5">DETB3_RUN</text>
<text x="321.3" y="207">RES3_0</text>
<text x="125.7" y="214.6">VN3P4_DET3</text>
<text x="125.7" y="212.1">V9P0_DET3</text>
<text x="199.4" y="214.6">VN3P4_DET3</text>
<text x="199.4" y="212.1">V9P0_DET3</text>
<text x="270.5" y="214.6">VN3P4_DET3</text>
<text x="270.5" y="212.1">V9P0_DET3</text>
<text x="321.3" y="212.1">DET3_C1</text>
<text x="82.6" y="217.2">VN22_DET3</text>
<text x="156.2" y="217.2">VN22_DET3</text>
<text x="227.3" y="217.2">VN22_DET3</text>
<text x="339.6" y="217.2">M04X2_0.050</text>
<text x="340.1" y="221.5">J510</text>
<text x="354.6" y="217.2">_SMD_NO_CREAM</text>
<text x="95.3" y="227.3">GND</text>
<text x="103.4" y="222.2">M20X2_STR_MPTH</text>
<text x="115.6" y="227.3">GND</text>
<text x="168.9" y="227.3">GND</text>
<text x="177" y="222.2">M20X2_STR_MPTH</text>
<text x="189.2" y="227.3">GND</text>
<text x="240" y="227.3">GND</text>
<text x="248.2" y="222.2">M20X2_STR_MPTH</text>
<text x="260.3" y="227.3">GND</text>
<text x="321.3" y="224.8">DET3_C2</text>
<text x="321.3" y="227.3">DET3_D0</text>
<text x="321.3" y="229.9">DET3_C3</text>
<text x="321.3" y="232.4">DET3_D1</text>
<text x="339.6" y="237.5">M04X2_0.050</text>
<text x="354.6" y="237.5">_SMD_NO_CREAM</text>
<text x="351.8" y="245.1">GND</text>
<text x="336.5" y="250.2">V5P1_DET3</text>
<text x="355.8" y="250.2">TP501</text>
<text x="336.5" y="255.3">VN3P4_DET3</text>
<text x="336.5" y="252.7">V9P0_DET3</text>
<text x="336.5" y="257.8">VN22_DET3</text>
<text x="355.8" y="252.7">TP502</text>
<text x="355.8" y="255.3">TP503</text>
<text x="355.8" y="257.8">TP504</text>
</g>
<g font-size="2.1" fill="#505050">
<text x="100.6" y="89.8">B1</text>
<text x="112.8" y="89.8">A1</text>
<text x="174.3" y="89.8">B1</text>
<text x="186.5" y="89.8">A1</text>
<text x="245.4" y="89.8">B1</text>
<text x="257.6" y="89.8">A1</text>
<text x="350.9" y="89.8">A20</text>
<text x="364.3" y="89.8">B20</text>
<text x="100.6" y="92.4">B2</text>
<text x="100.6" y="94.9">B3</text>
<text x="112.8" y="92.4">A2</text>
<text x="112.8" y="94.9">A3</text>
<text x="174.3" y="92.4">B2</text>
<text x="174.3" y="94.9">B3</text>
<text x="186.5" y="92.4">A2</text>
<text x="186.5" y="94.9">A3</text>
<text x="245.4" y="92.4">B2</text>
<text x="245.4" y="94.9">B3</text>
<text x="257.6" y="92.4">A2</text>
<text x="257.6" y="94.9">A3</text>
<text x="350.9" y="94.9">A18</text>
<text x="350.9" y="92.4">A19</text>
<text x="364.3" y="94.9">B18</text>
<text x="364.3" y="92.4">B19</text>
<text x="100.6" y="97.4">B4</text>
<text x="100.6" y="100">B5</text>
<text x="112.8" y="97.4">A4</text>
<text x="112.8" y="100">A5</text>
<text x="174.3" y="97.4">B4</text>
<text x="174.3" y="100">B5</text>
<text x="186.5" y="97.4">A4</text>
<text x="186.5" y="100">A5</text>
<text x="245.4" y="97.4">B4</text>
<text x="245.4" y="100">B5</text>
<text x="257.6" y="97.4">A4</text>
<text x="257.6" y="100">A5</text>
<text x="350.9" y="100">A16</text>
<text x="350.9" y="97.4">A17</text>
<text x="364.3" y="100">B16</text>
<text x="364.3" y="97.4">B17</text>
<text x="100.6" y="102.5">B6</text>
<text x="100.6" y="105.1">B7</text>
<text x="100.6" y="107.6">B8</text>
<text x="112.8" y="102.5">A6</text>
<text x="112.8" y="105.1">A7</text>
<text x="112.8" y="107.6">A8</text>
<text x="174.3" y="102.5">B6</text>
<text x="174.3" y="105.1">B7</text>
<text x="174.3" y="107.6">B8</text>
<text x="186.5" y="102.5">A6</text>
<text x="186.5" y="105.1">A7</text>
<text x="186.5" y="107.6">A8</text>
<text x="245.4" y="102.5">B6</text>
<text x="245.4" y="105.1">B7</text>
<text x="245.4" y="107.6">B8</text>
<text x="257.6" y="102.5">A6</text>
<text x="257.6" y="105.1">A7</text>
<text x="257.6" y="107.6">A8</text>
<text x="350.9" y="107.6">A13</text>
<text x="350.9" y="105.1">A14</text>
<text x="350.9" y="102.5">A15</text>
<text x="364.3" y="107.6">B13</text>
<text x="364.3" y="105.1">B14</text>
<text x="364.3" y="102.5">B15</text>
<text x="99.5" y="112.7">B10</text>
<text x="100.6" y="110.1">B9</text>
<text x="112.8" y="110.1">A9</text>
<text x="112.8" y="112.7">A10</text>
<text x="173.1" y="112.7">B10</text>
<text x="174.3" y="110.1">B9</text>
<text x="186.5" y="110.1">A9</text>
<text x="186.5" y="112.7">A10</text>
<text x="244.2" y="112.7">B10</text>
<text x="245.4" y="110.1">B9</text>
<text x="257.6" y="110.1">A9</text>
<text x="257.6" y="112.7">A10</text>
<text x="350.9" y="112.7">A11</text>
<text x="350.9" y="110.1">A12</text>
<text x="364.3" y="112.7">B11</text>
<text x="364.3" y="110.1">B12</text>
<text x="99.5" y="115.2">B11</text>
<text x="99.5" y="117.8">B12</text>
<text x="112.8" y="115.2">A11</text>
<text x="112.8" y="117.8">A12</text>
<text x="173.1" y="115.2">B11</text>
<text x="173.1" y="117.8">B12</text>
<text x="186.5" y="115.2">A11</text>
<text x="186.5" y="117.8">A12</text>
<text x="244.2" y="115.2">B11</text>
<text x="244.2" y="117.8">B12</text>
<text x="257.6" y="115.2">A11</text>
<text x="257.6" y="117.8">A12</text>
<text x="350.9" y="115.2">A10</text>
<text x="352.1" y="117.8">A9</text>
<text x="364.3" y="117.8">B9</text>
<text x="364.3" y="115.2">B10</text>
<text x="99.5" y="120.3">B13</text>
<text x="99.5" y="122.8">B14</text>
<text x="99.5" y="125.4">B15</text>
<text x="112.8" y="120.3">A13</text>
<text x="112.8" y="122.8">A14</text>
<text x="112.8" y="125.4">A15</text>
<text x="173.1" y="120.3">B13</text>
<text x="173.1" y="122.8">B14</text>
<text x="173.1" y="125.4">B15</text>
<text x="186.5" y="120.3">A13</text>
<text x="186.5" y="122.8">A14</text>
<text x="186.5" y="125.4">A15</text>
<text x="244.2" y="120.3">B13</text>
<text x="244.2" y="122.8">B14</text>
<text x="244.2" y="125.4">B15</text>
<text x="257.6" y="120.3">A13</text>
<text x="257.6" y="122.8">A14</text>
<text x="257.6" y="125.4">A15</text>
<text x="352.1" y="125.4">A6</text>
<text x="352.1" y="122.8">A7</text>
<text x="352.1" y="120.3">A8</text>
<text x="364.3" y="125.4">B6</text>
<text x="364.3" y="122.8">B7</text>
<text x="364.3" y="120.3">B8</text>
<text x="99.5" y="127.9">B16</text>
<text x="99.5" y="130.5">B17</text>
<text x="112.8" y="127.9">A16</text>
<text x="112.8" y="130.5">A17</text>
<text x="173.1" y="127.9">B16</text>
<text x="173.1" y="130.5">B17</text>
<text x="186.5" y="127.9">A16</text>
<text x="186.5" y="130.5">A17</text>
<text x="244.2" y="127.9">B16</text>
<text x="244.2" y="130.5">B17</text>
<text x="257.6" y="127.9">A16</text>
<text x="257.6" y="130.5">A17</text>
<text x="352.1" y="130.5">A4</text>
<text x="352.1" y="127.9">A5</text>
<text x="364.3" y="130.5">B4</text>
<text x="364.3" y="127.9">B5</text>
<text x="99.5" y="133">B18</text>
<text x="99.5" y="135.5">B19</text>
<text x="112.8" y="133">A18</text>
<text x="112.8" y="135.5">A19</text>
<text x="173.1" y="133">B18</text>
<text x="173.1" y="135.5">B19</text>
<text x="186.5" y="133">A18</text>
<text x="186.5" y="135.5">A19</text>
<text x="244.2" y="133">B18</text>
<text x="244.2" y="135.5">B19</text>
<text x="257.6" y="133">A18</text>
<text x="257.6" y="135.5">A19</text>
<text x="352.1" y="135.5">A2</text>
<text x="352.1" y="133">A3</text>
<text x="364.3" y="135.5">B2</text>
<text x="364.3" y="133">B3</text>
<text x="99.5" y="138.1">B20</text>
<text x="112.8" y="138.1">A20</text>
<text x="173.1" y="138.1">B20</text>
<text x="186.5" y="138.1">A20</text>
<text x="244.2" y="138.1">B20</text>
<text x="257.6" y="138.1">A20</text>
<text x="352.1" y="138.1">A1</text>
<text x="364.3" y="138.1">B1</text>
<text x="100.6" y="168.6">B1</text>
<text x="100.6" y="171.1">B2</text>
<text x="100.6" y="173.6">B3</text>
<text x="112.8" y="168.6">A1</text>
<text x="112.8" y="171.1">A2</text>
<text x="112.8" y="173.6">A3</text>
<text x="174.3" y="168.6">B1</text>
<text x="174.3" y="171.1">B2</text>
<text x="174.3" y="173.6">B3</text>
<text x="186.5" y="168.6">A1</text>
<text x="186.5" y="171.1">A2</text>
<text x="186.5" y="173.6">A3</text>
<text x="245.4" y="168.6">B1</text>
<text x="245.4" y="171.1">B2</text>
<text x="245.4" y="173.6">B3</text>
<text x="257.6" y="168.6">A1</text>
<text x="257.6" y="171.1">A2</text>
<text x="257.6" y="173.6">A3</text>
<text x="338.1" y="173.6">1</text>
<text x="349" y="173.6">2</text>
<text x="100.6" y="176.2">B4</text>
<text x="100.6" y="178.7">B5</text>
<text x="112.8" y="176.2">A4</text>
<text x="112.8" y="178.7">A5</text>
<text x="174.3" y="176.2">B4</text>
<text x="174.3" y="178.7">B5</text>
<text x="186.5" y="176.2">A4</text>
<text x="186.5" y="178.7">A5</text>
<text x="245.4" y="176.2">B4</text>
<text x="245.4" y="178.7">B5</text>
<text x="257.6" y="176.2">A4</text>
<text x="257.6" y="178.7">A5</text>
<text x="338.1" y="176.2">3</text>
<text x="338.1" y="178.7">5</text>
<text x="349" y="176.2">4</text>
<text x="349" y="178.7">6</text>
<text x="100.6" y="181.2">B6</text>
<text x="100.6" y="183.8">B7</text>
<text x="112.8" y="181.2">A6</text>
<text x="112.8" y="183.8">A7</text>
<text x="174.3" y="181.2">B6</text>
<text x="174.3" y="183.8">B7</text>
<text x="186.5" y="181.2">A6</text>
<text x="186.5" y="183.8">A7</text>
<text x="245.4" y="181.2">B6</text>
<text x="245.4" y="183.8">B7</text>
<text x="257.6" y="181.2">A6</text>
<text x="257.6" y="183.8">A7</text>
<text x="338.1" y="181.2">7</text>
<text x="338.1" y="183.8">9</text>
<text x="349" y="181.2">8</text>
<text x="349" y="183.8">10</text>
<text x="99.5" y="191.4">B10</text>
<text x="100.6" y="186.3">B8</text>
<text x="100.6" y="188.9">B9</text>
<text x="112.8" y="186.3">A8</text>
<text x="112.8" y="188.9">A9</text>
<text x="112.8" y="191.4">A10</text>
<text x="173.1" y="191.4">B10</text>
<text x="174.3" y="186.3">B8</text>
<text x="174.3" y="188.9">B9</text>
<text x="186.5" y="186.3">A8</text>
<text x="186.5" y="188.9">A9</text>
<text x="186.5" y="191.4">A10</text>
<text x="244.2" y="191.4">B10</text>
<text x="245.4" y="186.3">B8</text>
<text x="245.4" y="188.9">B9</text>
<text x="257.6" y="186.3">A8</text>
<text x="257.6" y="188.9">A9</text>
<text x="257.6" y="191.4">A10</text>
<text x="99.5" y="193.9">B11</text>
<text x="99.5" y="196.5">B12</text>
<text x="112.8" y="193.9">A11</text>
<text x="112.8" y="196.5">A12</text>
<text x="173.1" y="193.9">B11</text>
<text x="173.1" y="196.5">B12</text>
<text x="186.5" y="193.9">A11</text>
<text x="186.5" y="196.5">A12</text>
<text x="244.2" y="193.9">B11</text>
<text x="244.2" y="196.5">B12</text>
<text x="257.6" y="193.9">A11</text>
<text x="257.6" y="196.5">A12</text>
<text x="99.5" y="199">B13</text>
<text x="99.5" y="201.6">B14</text>
<text x="112.8" y="199">A13</text>
<text x="112.8" y="201.6">A14</text>
<text x="173.1" y="199">B13</text>
<text x="173.1" y="201.6">B14</text>
<text x="186.5" y="199">A13</text>
<text x="186.5" y="201.6">A14</text>
<text x="244.2" y="199">B13</text>
<text x="244.2" y="201.6">B14</text>
<text x="257.6" y="199">A13</text>
<text x="257.6" y="201.6">A14</text>
<text x="99.5" y="204.1">B15</text>
<text x="99.5" y="206.6">B16</text>
<text x="99.5" y="209.2">B17</text>
<text x="112.8" y="204.1">A15</text>
<text x="112.8" y="206.6">A16</text>
<text x="112.8" y="209.2">A17</text>
<text x="173.1" y="204.1">B15</text>
<text x="173.1" y="206.6">B16</text>
<text x="173.1" y="209.2">B17</text>
<text x="186.5" y="204.1">A15</text>
<text x="186.5" y="206.6">A16</text>
<text x="186.5" y="209.2">A17</text>
<text x="244.2" y="204.1">B15</text>
<text x="244.2" y="206.6">B16</text>
<text x="244.2" y="209.2">B17</text>
<text x="257.6" y="204.1">A15</text>
<text x="257.6" y="206.6">A16</text>
<text x="257.6" y="209.2">A17</text>
<text x="338.1" y="204.1">1</text>
<text x="338.1" y="206.6">3</text>
<text x="338.1" y="209.2">5</text>
<text x="349" y="204.1">2</text>
<text x="349" y="206.6">4</text>
<text x="349" y="209.2">6</text>
<text x="99.5" y="211.7">B18</text>
<text x="99.5" y="214.3">B19</text>
<text x="112.8" y="211.7">A18</text>
<text x="112.8" y="214.3">A19</text>
<text x="173.1" y="211.7">B18</text>
<text x="173.1" y="214.3">B19</text>
<text x="186.5" y="211.7">A18</text>
<text x="186.5" y="214.3">A19</text>
<text x="244.2" y="211.7">B18</text>
<text x="244.2" y="214.3">B19</text>
<text x="257.6" y="211.7">A18</text>
<text x="257.6" y="214.3">A19</text>
<text x="338.1" y="211.7">7</text>
<text x="349" y="211.7">8</text>
<text x="99.5" y="216.8">B20</text>
<text x="112.8" y="216.8">A20</text>
<text x="173.1" y="216.8">B20</text>
<text x="186.5" y="216.8">A20</text>
<text x="244.2" y="216.8">B20</text>
<text x="257.6" y="216.8">A20</text>
<text x="338.1" y="224.4">1</text>
<text x="338.1" y="227">3</text>
<text x="349" y="224.4">2</text>
<text x="349" y="227">4</text>
<text x="338.1" y="229.5">5</text>
<text x="338.1" y="232">7</text>
<text x="349" y="229.5">6</text>
<text x="349" y="232">8</text>
</g>
</svg>
